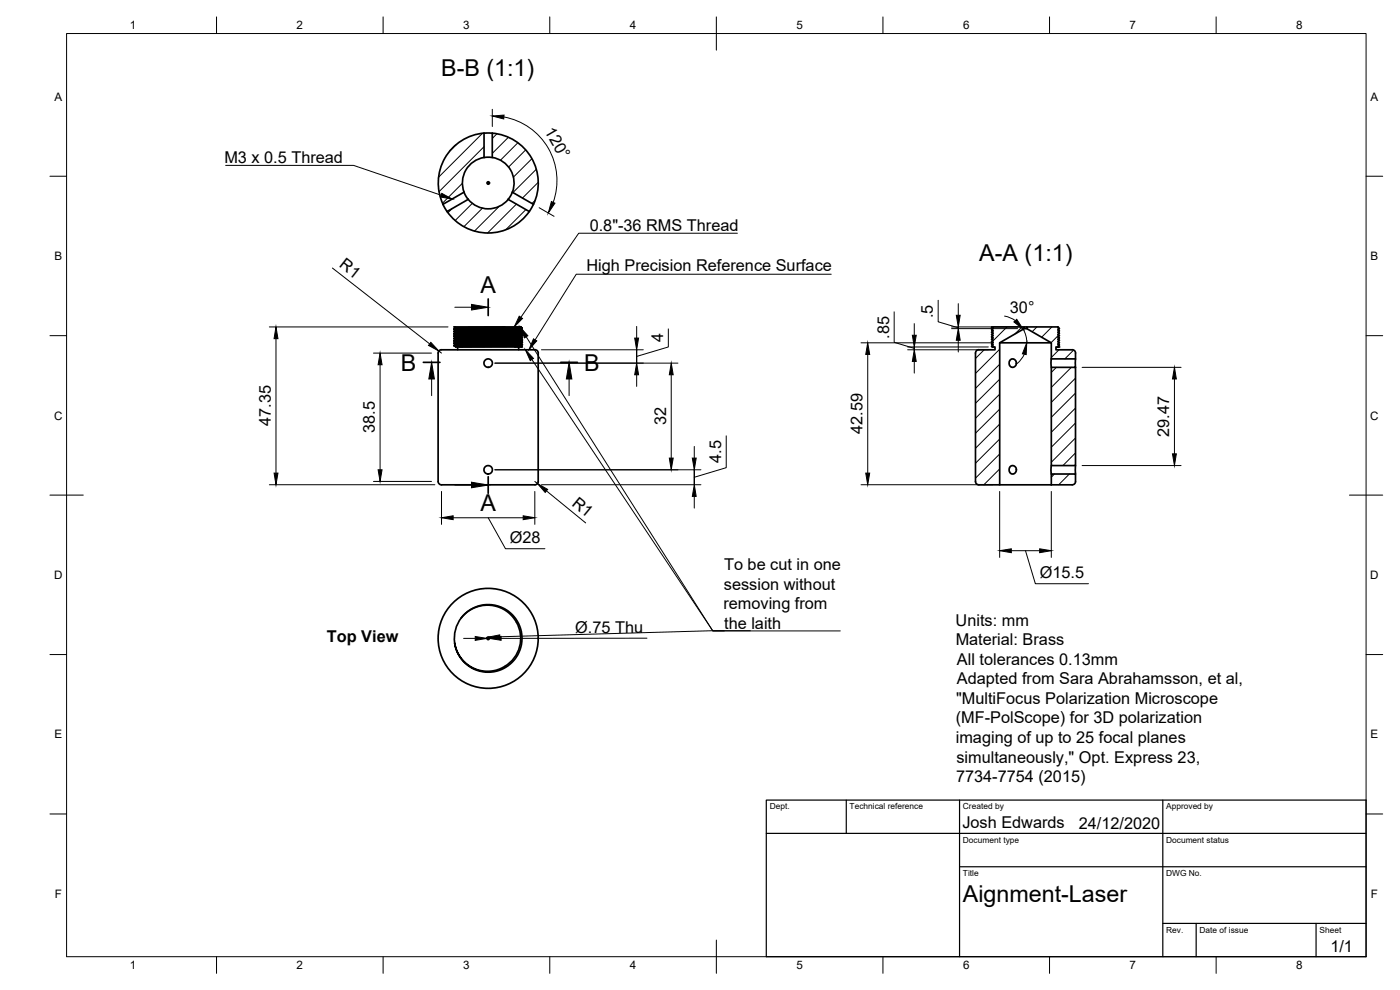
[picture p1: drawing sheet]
<svg xmlns="http://www.w3.org/2000/svg" width="420mm" height="297mm" viewBox="0 0 420 297" stroke-linecap="round" stroke-linejoin="round" font-family="sans-serif">
<!-- layer: Visible -->
<g fill="none" stroke="#000" stroke-width=".51">
<path d="M145.3 39.9a15 15 0 0 0-12.3 21.4M147.7 40l-2.4-.1v7.4M147.7 40v7.3h-2.4M147.8 40a15 15 0 0 1 12.3 21.3M140.5 59.8l-1.2-2.1-6.4 3.6M140.5 59.8l-6.3 3.7M140.5 59.8a7.8 7.8 0 0 0 12 0M145.3 47.2a7.8 7.8 0 0 0-6 10.5M147.8 47.2a7.8 7.8 0 0 1 6 10.5M152.5 59.8l1.3-2.1 6.3 3.6M152.5 59.8l6.3 3.7M132.9 61.3l1.3 2.2"/>
<path d="M158.9 63.4a15 15 0 0 1-24.7 .1M160.1 61.3l-1.3 2.2M136.4 98.1h.1M136.4 98.7v.1M136.4 99.4v.1M136.4 99.5l.3 .2M136.4 98.8l.3 .2M136.4 98.1l.3 .2M136.4 98.1h15M136.7 98.3v.2M136.7 99v.2M136.7 99.7v.2"/>
<path d="M136.7 98.5l-.3 .2M136.7 99.2l-.3 .2M136.7 99.9l-.3 .2M156.3 99.4l-19.6 .3M156.3 98.7l-19.6 .3M156.3 98.2l-19.6 .1M156.3 99.6l-19.6 .3M156.3 98.9l-19.6 .3M156.3 98.2l-19.6 .3M156.3 98.7v.2M156.3 99.4v.2M156.3 99.6l.4 .2"/>
<path d="M156.3 98.9l.4 .2M156.3 98.2l.4 .2M156.7 99.9l-20.3 .3M156.7 99.2l-20.3 .3M156.7 98.5l-20.3 .3M156.7 98.4l-20.3 .3M156.7 99.1l-20.3 .3M156.7 99.8l-20.3 .3M156.7 98.4v.1M156.7 99.1v.1M156.7 99.8v.1M156.7 99.9l-.4 .2"/>
<path d="M156.7 99.2l-.4 .2M156.7 98.5l-.4 .2M297.6 98.3h.1M297.6 99l.4 .2M297.6 99.7h.1M297.6 98.3l.4 .2M297.6 99.7l.4 .2M307.4 98.6h.7M307.4 98.1h.7M308.1 98.1h9.5l-.1 .2 .4 .3-.4 .4 .4 .3-.4 .4 .4 .4-.4 .3 .4 .4-.4 .4 .4 .3-.4 .4 .4 .3-.4 .4 .4 .3-.4 .4 .4 .3-.4 .2 .2 .3h-.8v.9l4.9-.1a.97 .97 0 0 1 1 1v1.8h-7.3v-4.8l-7.4-4.3zM317.5 98.3l.4 .3M317.5 99l.4 .3"/>
<path d="M317.5 99.7l.4 .3M317.9 98.6h.1M317.9 99.3h.1M317.9 100h.1M136.4 100.1v.1M136.4 100.8v.1M136.4 101.5v.1M136.4 102.3h.1M136.4 103h.1M136.4 103.7v.1M136.4 103.8l.3 .2M136.4 103l.3 .3"/>
<path d="M136.4 102.3l.3 .3M136.4 101.6l.3 .3M136.4 100.9l.3 .3M136.4 100.2l.3 .2M136.7 104h20M136.7 100.4v.2M136.7 101.2v.1M136.7 101.9v.1M136.7 102.6v.2M136.7 103.3v.1M136.7 100.6l-.3 .2M136.7 101.3l-.3 .2"/>
<path d="M136.7 102l-.3 .3M136.7 102.8l-.3 .2M136.7 103.4l-.3 .3M137.4 104.1v.9M155.7 104.1v.9M156.3 103.6l-19.6 .4M156.3 102.9l-19.6 .4M156.3 102.2l-19.6 .4M156.3 101.5l-19.6 .4M156.3 100.8l-19.6 .4M156.3 100.1l-19.6 .3M156.3 103.8l-18.4 .3"/>
<path d="M156.3 103.1l-19.6 .3M156.3 102.4l-19.6 .4M156.3 101.7l-19.6 .3M156.3 101l-19.6 .3M156.3 100.3l-19.6 .3M156.3 100.1v.2M156.3 100.8v.2M156.3 101.5v.2M156.3 102.2v.2M156.3 102.9v.2M156.3 103.6v.2M156.3 103.8l.4 .2"/>
<path d="M156.3 103.1l.4 .2M156.3 102.4l.4 .2M156.3 101.7l.4 .2M156.3 101l.4 .2M156.3 100.3l.4 .2M156.7 103.4l-20.3 .4M156.7 102.7l-20.3 .3M156.7 102l-20.3 .3M156.7 101.3l-20.3 .3M156.7 100.6l-20.3 .3M156.7 100.5l-20.3 .3M156.7 101.2l-20.3 .3"/>
<path d="M156.7 101.9l-20.3 .4M156.7 102.6l-20.3 .4M156.7 103.3l-20.3 .4M156.7 104l-2.3 .1M156.7 100.5v.1M156.7 101.2v.1M156.7 101.9v.1M156.7 102.6v.1M156.7 103.3v.1M156.7 103.4l-.4 .2M156.7 102.7l-.4 .2M156.7 102l-.4 .2"/>
<path d="M156.7 101.3l-.4 .2M156.7 100.6l-.4 .2M297.6 103.9h.1M297.6 103.2h.1M297.6 102.5h.1M297.6 101.8h.1M297.6 101.1h.1M297.6 100.4h.1M297.6 103.9l.3 .2M297.6 103.2l.4 .2M297.6 102.5l.4 .3M297.6 101.8l.4 .2"/>
<path d="M297.6 101.1l.4 .2M297.6 100.4l.4 .2M300 102.9h15.5M303.1 108.1l.9-.4 .8 .5 .2 .9-.5 .9-.8 .2-.6-.4-.2-1.1zM315.5 107.7v2.5M317.5 104l.2 .1M317.5 103.3l.4 .2M317.5 102.6l.4 .2M317.5 100.4l.4 .3M317.5 101.9l.4 .2M317.5 101.2l.4 .2M317.9 103.5h.1"/>
<path d="M317.9 102.8h.1M317.9 100.7h.1M317.9 102.1h.1M317.9 101.4h.1M322.8 107.7v32h-7.3v-29.5h7.3M315.5 139.7v2.5M322.8 139.7v2.5M131.5 144.5v-38.6a1.63 1.63 0 0 1 2.1-.9h25.8a2.06 2.06 0 0 1 2.1 .5v39M131.5 144.5a1.62 1.62 0 0 0 2.1 1h25.8a2.01 2.01 0 0 0 2.1-.6v-.4M292.8 144.5a1.01 1.01 0 0 0 1 1h6.2v-42.6l7.4-4.3v-.5h-9.6l-.2 .2 .4 .4-.4 .3 .4 .4-.4 .3 .4 .4-.4 .3 .4 .4-.4 .3 .4 .4-.4 .3 .4 .4-.4 .3 .4 .4-.4 .3 .4 .4-.4 .3 1 .2v.9h-4.8a.97 .97 0 0 0-1 .9v38.6M300 145.5h15.5M303.1 140.1l.8-.4 .9 .5 .2 .9-.5 .9-.7 .2-.7-.4-.2-1.1z"/>
<path d="M322.8 144.5v-2.3h-7.3v3.3M322.8 144.5a1.01 1.01 0 0 1-1 1h-6.3M138.5 185.4a10.1 10.1 0 0 0-2.1 7.5M139.2 184.5l1.9-1.5 1.9-1 2.4-.6h1.9l2.3 .5 2 .8 1.6 1.2 1.7 1.9 1.2 2.4 .5 1.9v2.4l-.4 2.2-.9 2-1.6 2-1.5 1.3-2 1-2.2 .6-2.2 .1-2.4-.5-2.1-.9-2-1.6-1.3-1.6-1-1.9-.6-2.3 .8 2.5 1 1.9 1.6 1.7 1.8 1.3 2.3 .8 1.9 .3 2.5-.2 1.9-.6a9.8 9.8 0 0 0 3.2-16l-1.2-1.1-1.6-1-2-.7-1.8-.2-2.1 .1-2.4 .7-2.2 1.3-1.6 1.7z"/>
<circle cx="146.5" cy="54.9" r=".37"/>
<circle cx="146.5" cy="109" r="1.27"/>
<circle cx="146.5" cy="141" r="1.27"/>
<circle cx="146.5" cy="191.5" r=".37"/>
<circle cx="146.5" cy="191.5" r="15"/>
</g>
<g fill="#000" stroke="#000" stroke-width=".3">
<circle cx="136.4" cy="98.7" r=".24"/>
<circle cx="136.4" cy="99.4" r=".24"/>
<circle cx="156.3" cy="99.4" r=".24"/>
<circle cx="156.3" cy="98.9" r=".24"/>
<circle cx="156.3" cy="98.7" r=".24"/>
<circle cx="156.3" cy="98.2" r=".24"/>
<circle cx="156.3" cy="99.6" r=".24"/>
<circle cx="156.6" cy="99.2" r=".24"/>
<circle cx="156.6" cy="99.9" r=".24"/>
<circle cx="136.4" cy="102.3" r=".24"/>
<circle cx="136.4" cy="100.1" r=".24"/>
<circle cx="136.4" cy="103" r=".24"/>
<circle cx="136.4" cy="100.8" r=".24"/>
<circle cx="136.4" cy="101.5" r=".24"/>
<circle cx="136.4" cy="103.7" r=".24"/>
<circle cx="156.3" cy="102.4" r=".24"/>
<circle cx="156.3" cy="102.2" r=".24"/>
<circle cx="156.3" cy="101.7" r=".24"/>
<circle cx="156.3" cy="101" r=".24"/>
<circle cx="156.3" cy="101.5" r=".24"/>
<circle cx="156.3" cy="100.1" r=".24"/>
<circle cx="156.3" cy="103.1" r=".24"/>
<circle cx="156.3" cy="100.3" r=".24"/>
<circle cx="156.3" cy="100.8" r=".24"/>
<circle cx="156.3" cy="102.9" r=".24"/>
<circle cx="156.6" cy="103.4" r=".24"/>
<circle cx="156.6" cy="100.6" r=".24"/>
<circle cx="156.6" cy="102" r=".24"/>
<circle cx="156.6" cy="101.3" r=".24"/>
<circle cx="156.6" cy="102.7" r=".24"/>
</g>
<g fill="#000">
<circle cx="297.9" cy="104.1" r=".25"/>
<circle cx="317.7" cy="104.1" r=".25"/>
</g>
<!-- layer: Border -->
<g fill="none" stroke="#000" stroke-width=".3">
<path d="M20 10.1h390v276.9h-390zM65 5.1v5M115 5.1v5M165 5.1v5M215 5.1v10M265 5.1v5M315 5.1v5M365 5.1v5M15 52.9h5M410 52.9h5M15 100.7h5M410 100.7h5"/>
<path d="M15 148.6h10M405 148.6h10M15 196.4h5M410 196.4h5M15 244.2h5M410 244.2h5M65 287v5M115 287v5M165 287v5M215 282.1v9.9M265 287v5M315 287v5"/>
<path d="M365 287v5"/>
</g>
<!-- layer: TitleBlock -->
<path d="M230 240.1h180v46.9h-180zM230 250h180M254 240.1v9.9M288 240.1v46.9M349 240.1v46.9M288 260.1h122M349 277.1h61M359 277.1v9.9M395 277.1v9.9" fill="none" stroke="#000" stroke-width=".36"/>
<!-- layer: Hatching -->
<circle cx="297.6" cy="98.2" r=".11" fill="#000" stroke="#000" stroke-width=".3"/>
<g fill="none" stroke="#000" stroke-width=".3">
<path d="M136.9 43.4l-1.9 1.9M138.7 55l-5.9 6M144.8 40l-13.2 13.2M145.3 44l-13.6 13.5M149.1 40.1l-1.4 1.4M152.6 41.2l-4.9 4.8M155.4 42.8l-5.2 5.3M157.8 45l-5.2 5.2M159.6 47.6l-5.5 5.6M160.9 50.8l-7 7M161.5 54.7l-4.7 4.7M135.6 62.6l-1.2 1.2"/>
<path d="M141.7 61l-5.1 5.2M144.8 62.5l-5.6 5.5M149.8 61.9l-7.4 7.4M155 61.2l-8.7 8.7M157.8 62.9l-6.1 6.1M160.6 60.1l-1 1M302.2 98.1l-4.5 4.5M306.7 98.1l-2.1 2.1M311.2 98.1l-1.4 1.4M315.7 98.1l-3.1 3.1M295.4 105l-2.6 2.6M300 104.8l-7.2 7.2"/>
<path d="M300 109.3l-7.2 7.2M300 113.8l-7.2 7.2M300 118.3l-7.2 7.2M317 110.2l-1.5 1.5M317.7 100.5l-2.3 2.3M317.8 105l-2.3 2.3M321.5 110.2l-6 6M322.2 105.1l-2.6 2.6M322.7 113.5l-7.2 7.2M322.7 118l-7.2 7.2M300 122.8l-7.2 7.2M300 127.2l-7.2 7.3"/>
<path d="M300 131.7l-7.2 7.3M300 136.2l-7.2 7.3M322.7 122.5l-7.2 7.2M322.7 126.9l-7.2 7.3M322.7 131.4l-7.2 7.3M322.7 135.9l-3.7 3.8M300 140.7l-4.7 4.7M300 145.2l-.2 .2M316.5 142.2l-1 1M321 142.2l-3.3 3.2"/>
</g>
<!-- layer: Annotations -->
<path d="M146.5 89.7v5M127 108.7h5M168.3 108.7h5M146.5 143v5" fill="none" stroke="#000" stroke-width=".51"/>
<path d="M67.7 49.6h38.4l26.3 9M221.3 70h-47.6l-17.4 25.2M136.5 92.2h5M249.5 82.3h-76.6l-12.3 19.7M129.5 113.7v5M157.9 101.1l56 88.2h3.5M159.6 107.9l54.3 81.4h38.3M170.8 113.7v5M136.5 145.5h5M225.2 189.2h-11.3l-63.9 1.9" fill="none" stroke="#000" stroke-width=".3"/>
<path d="M132.6 58l3.1 1.7-3.5-.6zM141.5 91.3l5 .9-5 .8zM155.8 94.9l1 .7-2.5 2.5zM129.5 108.7l.9 5h-1.7zM156 98.1l2.4 2.6-1 .7zM157.7 105l2.4 2.5-1 .7zM160.1 101.7l1 .6-2.4 2.7zM170.8 108.7l.8 5h-1.6zM141.5 144.7l5 .8-5 .9zM146.5 191.2l3.5-.7v1.2z" fill="#000" stroke="#000" stroke-width=".3"/>
<!-- layer: Dimensions -->
<g fill="none" stroke="#000" stroke-width=".3">
<path d="M147.7 32.8v5.2M151.2 35.1a19.4 19.4 0 0 1 14.8 25.6M161.8 62.3l4.5 2.6M80.8 98.1h53.7M99.8 80.4l29.1 22.8M191.1 97.9v3.5M200.6 98.7v5.4l-9.5 2.8M268.4 93.6v9.1l6 1.8M274.4 97.1v3.5M281.6 90.1v6.4l6 1.8M285.6 98.1h19.8M285.6 98.6h19.8"/>
<path d="M287.6 98.6v-.5v.5M287.6 91.1v3.5M301.5 94.8l1.7 .5 1.5 .9M307.1 98.8l.7 1.6 .4 2.4M82.8 101.6v40.4M112.1 105.9h17.4M114.1 109.4v31.6M131.7 105.3l.8 .6M148.5 109h55M162.5 105h30.6M191.1 109v-4v4M191.1 112.4v3.5"/>
<path d="M201.4 112.4v25M258.4 102.9h39.6M260.4 106.3v35.7M272.4 104.1h24.2M272.4 105h24.2M274.4 104.1v.9v-.9M274.4 108.4v3.6M287.6 102.1v3.5M307.4 106.3l-.9 1.5-1.2 1.2M324.8 110.2h29.7M352.5 113.7v22.5M208.4 133.9v3.5"/>
<path d="M218 130.8v9.5l-9.6 2.9M324.8 139.7h29.7M80.8 145.4h49.7M112.1 144.4h17.4M132.5 147.5v9.8M136 155.3h21M146.5 155.3l5.2 9.3h11.8M148.5 141h61.9M160.5 147.5v9.8M160.5 144.4l.8 .7M162.5 145.4h47.9M164 147.3l11.8 9.6"/>
<path d="M208.4 141v4.4v-4.4M208.4 148.9v3.5M258.4 145.4h39.6M300 147.5v19.7M315.5 147.5v19.7M303.5 165.2h8.5M307.8 165.2l2.9 9.9h16M139.1 191.5h3.5M146.1 191.5h.8M194.2 191.5h-43.8"/>
</g>
<g fill="#000" stroke="#000" stroke-width=".3">
<path d="M147.7 34.8l3.6-.3-.1 1.2zM165.5 60.5l1 .5-2 2.9zM287 94.6h1.2l-.6 3.5zM304.3 96.6l.8-.8 2 3zM82.8 98.1l.6 3.5h-1.1zM114.1 105.9l.6 3.5h-1.2zM129.3 102.7l2.4 2.6-3.1-1.7zM191.1 109l.5 3.4h-1.1zM190.5 101.4h1.1l-.5 3.6zM201.4 109l.6 3.4h-1.1zM260.4 102.9l.6 3.4h-1.2zM273.8 100.6h1.2l-.6 3.5z"/>
<path d="M274.4 105l.6 3.4h-1.2zM287.6 98.6l.6 3.5h-1.2zM308.1 102.9l-.1 3.5-1.2-.2zM352.5 110.2l.5 3.5h-1.1zM200.9 137.4h1.1l-.6 3.6zM207.8 137.4h1.1l-.5 3.6zM351.9 136.2h1.1l-.5 3.5zM82.3 142h1.1l-.6 3.4zM113.5 141h1.2l-.6 3.4zM132.5 155.3l3.5-.5v1.1zM157 154.8l3.5 .5-3.5 .6zM161.3 145.1l3.1 1.7-.8 1z"/>
<path d="M208.4 145.4l.5 3.5h-1.1zM259.8 142h1.2l-.6 3.4zM300 165.2l3.5-.5v1.1zM312 164.7l3.5 .5-3.5 .6zM142.6 191l3.5 .5-3.5 .6zM146.9 191.5l3.5-.5v1.1z"/>
</g>
<g font-size="7">
<text x="132.4" y="23">B-B (1:1)</text>
<text x="293.9" y="78.4">A-A (1:1)</text>
<text x="144.2" y="88">A</text>
<text x="120.2" y="111.2">B</text>
<text x="175.3" y="111.2">B</text>
<text x="144.2" y="153.4">A</text>
<text x="289" y="270.6">Aignment-Laser</text>
</g>
<g font-size="4.9">
<text x="163.3" y="39.3" transform="rotate(60 163.3 39.3)">120°</text>
<text x="67.4" y="48.9">M3 x 0.5 Thread</text>
<text x="177" y="69.3">0.8&quot;-36 RMS Thread</text>
<text x="101.6" y="79.9" transform="rotate(38 101.6 79.9)">R1</text>
<text x="176" y="81.2">High Precision Reference Surface</text>
<text x="280" y="95.5" transform="rotate(-90 280 95.5)">.5</text>
<text x="303.1" y="94.1">30°</text>
<text x="266.8" y="101.6" transform="rotate(-90 266.8 101.6)">.85</text>
<text x="199.1" y="102.7" transform="rotate(-90 199.1 102.7)">4</text>
<text x="81.3" y="127.8" transform="rotate(-90 81.3 127.8)">47.35</text>
<text x="112.5" y="129.9" transform="rotate(-90 112.5 129.9)">38.5</text>
<text x="199.9" y="127.6" transform="rotate(-90 199.9 127.6)">32</text>
<text x="258.8" y="130.2" transform="rotate(-90 258.8 130.2)">42.59</text>
<text x="350.9" y="131" transform="rotate(-90 350.9 131)">29.47</text>
<text x="216.4" y="138.9" transform="rotate(-90 216.4 138.9)">4.5</text>
<text x="171.4" y="151.4" transform="rotate(39 171.4 151.4)">R1</text>
<text x="153" y="163">Ø28</text>
<text x="217.3" y="171">To be cut in one</text>
<text x="312" y="173.5">Ø15.5</text>
<text x="217.3" y="176.9">session without</text>
<text x="217.1" y="182.8">removing from</text>
<text x="172.6" y="189.9">Ø.75 Thu</text>
<text x="217.3" y="188.6">the laith</text>
<text x="286.8" y="187.7">Units: mm</text>
<text x="98.1" y="192.7">Top View</text>
<text x="286.8" y="193.6">Material: Brass</text>
<text x="287.2" y="199.4">All tolerances 0.13mm</text>
<text x="287.2" y="205.3">Adapted from Sara Abrahamsson, et al,</text>
<text x="286.9" y="211.1">&quot;MultiFocus Polarization Microscope</text>
<text x="286.9" y="217.1">(MF-PolScope) for 3D polarization</text>
<text x="286.9" y="222.9">imaging of up to 25 focal planes</text>
<text x="287" y="228.8">simultaneously,&quot; Opt. Express 23,</text>
<text x="286.9" y="234.7">7734-7754 (2015)</text>
<text x="288.8" y="248.5">Josh Edwards</text>
<text x="323.7" y="248.6">24/12/2020</text>
<text x="399.3" y="285.8">1/1</text>
</g>
<g font-size="3.5">
<text x="39" y="8.8">1</text>
<text x="89" y="8.8">2</text>
<text x="139" y="8.8">3</text>
<text x="189" y="8.8">4</text>
<text x="239" y="8.8">5</text>
<text x="289" y="8.8">6</text>
<text x="339" y="8.8">7</text>
<text x="389" y="8.8">8</text>
<text x="16.3" y="30.2">A</text>
<text x="411.3" y="30.2">A</text>
<text x="16.3" y="78">B</text>
<text x="411.3" y="78">B</text>
<text x="16.2" y="125.9">C</text>
<text x="411.2" y="125.9">C</text>
<text x="16.2" y="173.7">D</text>
<text x="411.2" y="173.7">D</text>
<text x="16.3" y="221.6">E</text>
<text x="411.3" y="221.6">E</text>
<text x="16.4" y="269.4">F</text>
<text x="411.4" y="269.4">F</text>
<text x="39" y="290.8">1</text>
<text x="89" y="290.8">2</text>
<text x="139" y="290.8">3</text>
<text x="189" y="290.8">4</text>
<text x="239" y="290.8">5</text>
<text x="289" y="290.8">6</text>
<text x="339" y="290.8">7</text>
<text x="389" y="290.8">8</text>
</g>
<g font-size="2.5">
<text x="231" y="242.9">Dept.</text>
<text x="255" y="242.9">Technical reference</text>
<text x="289" y="242.9">Created by</text>
<text x="350" y="242.9">Approved by</text>
<text x="289" y="252.8">Document type</text>
<text x="350" y="252.8">Document status</text>
<text x="289" y="262.9">Title</text>
<text x="350" y="262.9">DWG No.</text>
<text x="350" y="279.9">Rev.</text>
<text x="360" y="279.9">Date of issue</text>
<text x="396" y="279.9">Sheet</text>
</g>
</svg>
